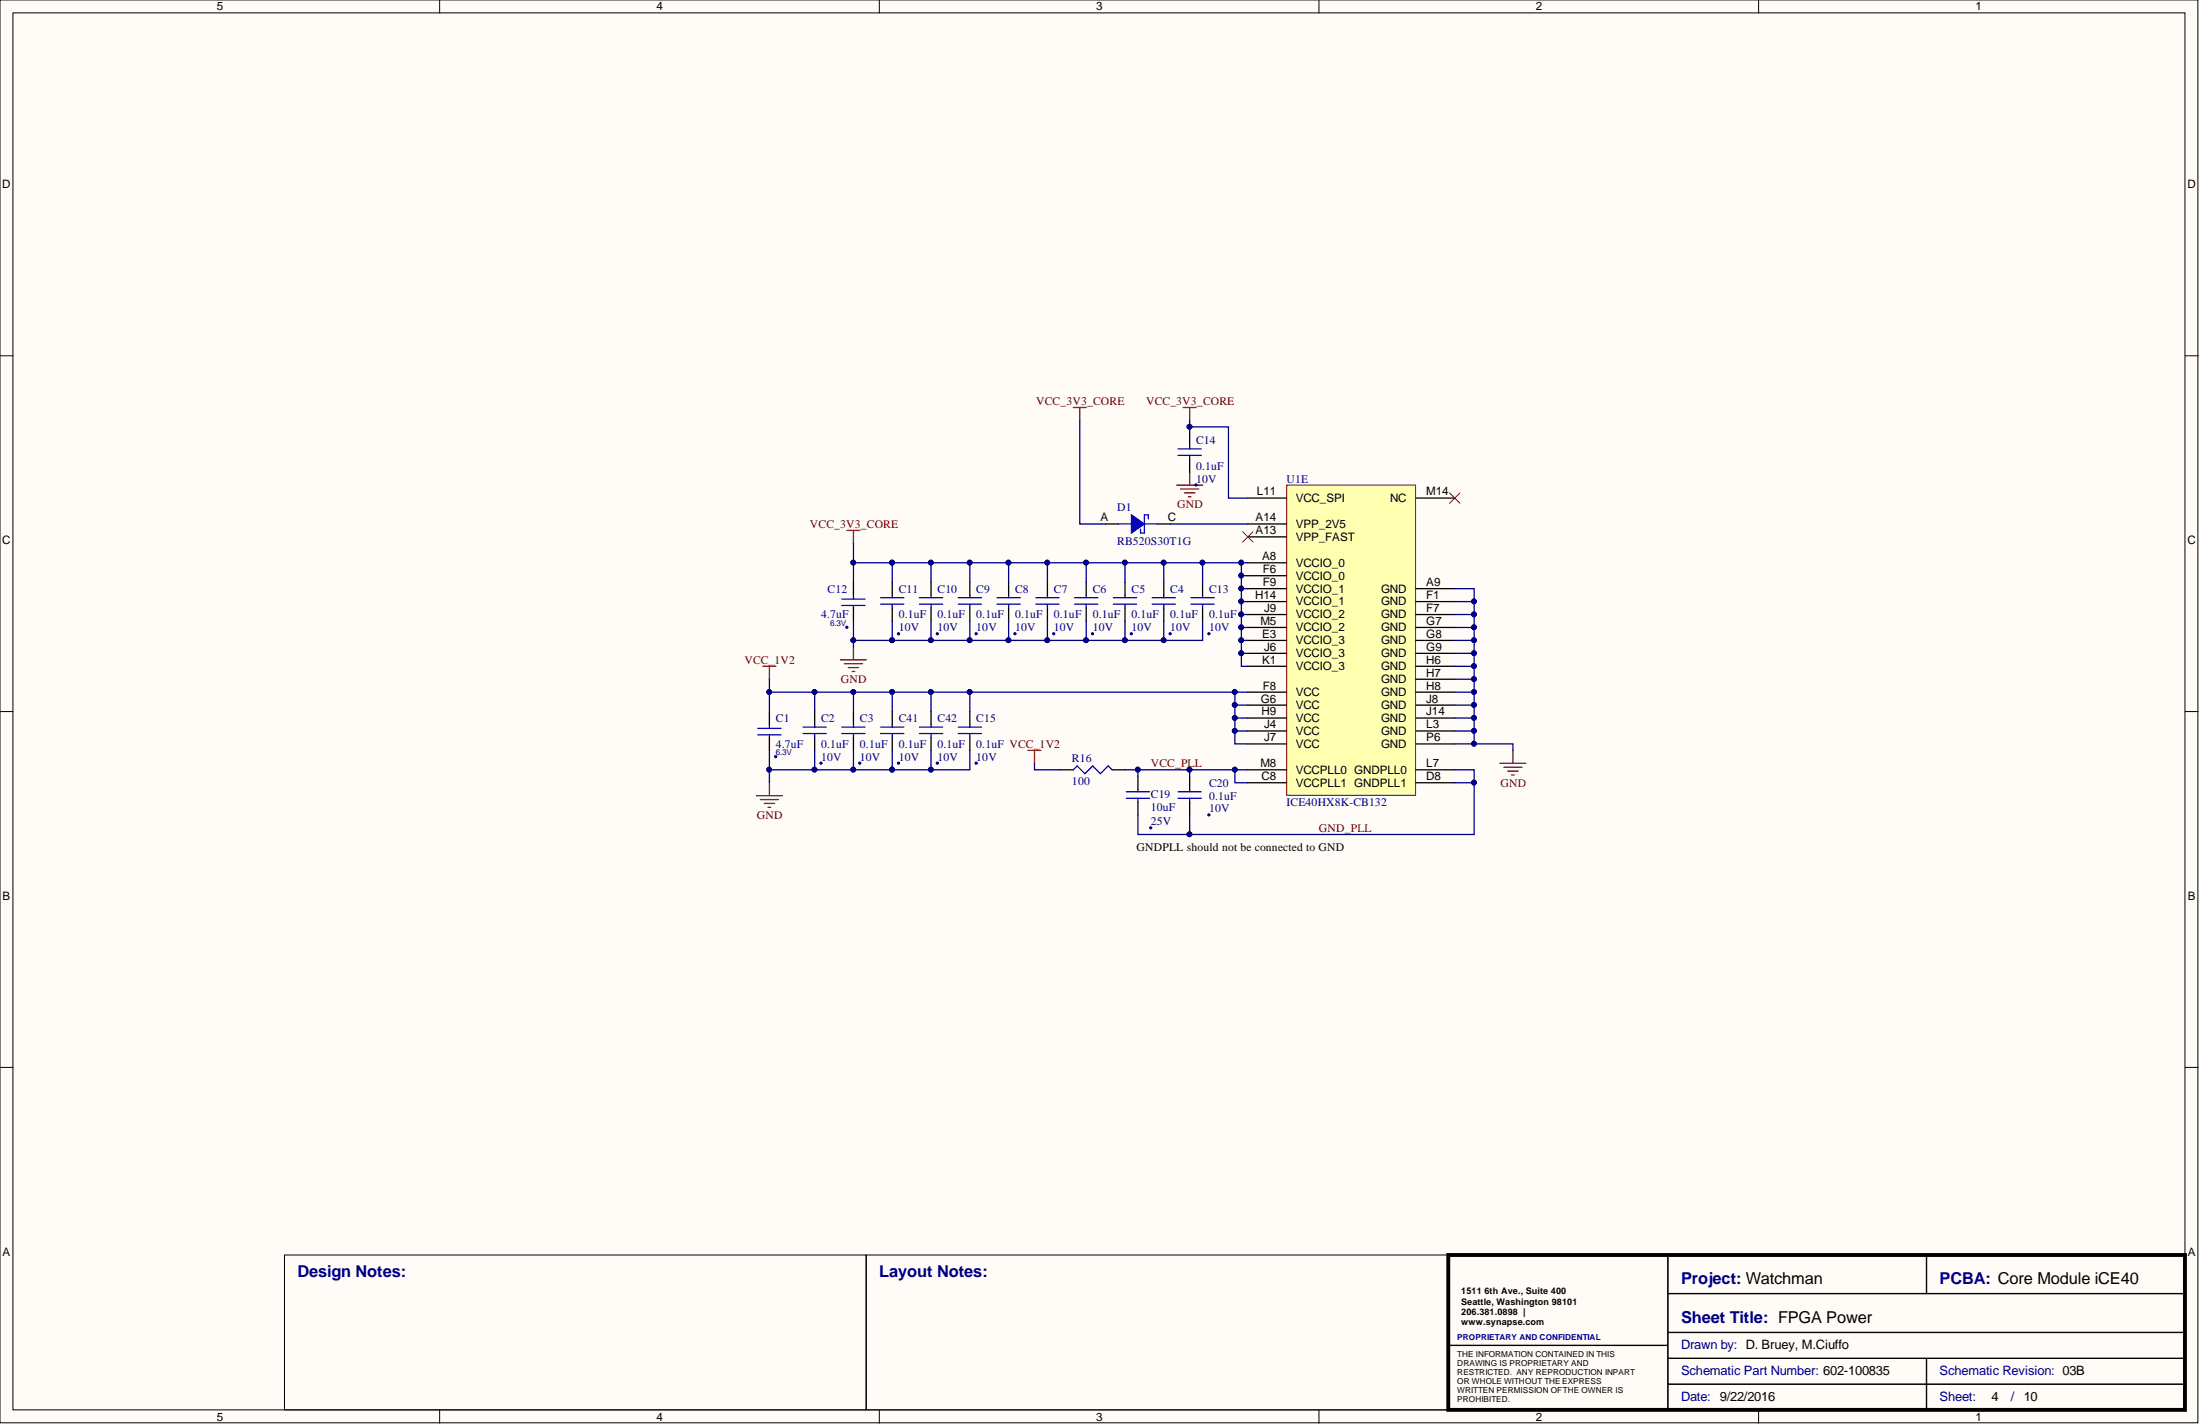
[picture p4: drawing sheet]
<svg xmlns="http://www.w3.org/2000/svg" width="431mm" height="279mm" viewBox="0 0 431 279" stroke-linecap="round" stroke-linejoin="round" font-family="sans-serif">
<g fill="#fffcf8" stroke="#000" stroke-width=".2">
<path d="M0 0h431v279h-431z"/>
<path d="M2.5 2.5h426v273.9h-426z"/>
</g>
<g fill="none" stroke="#000" stroke-width=".2">
<path d="M86.2 0v2.5M172.4 0v2.5M258.7 0v2.5M344.9 0v2.5M0 69.8h2.5M428.6 69.8h2.5M0 139.5h2.5M428.6 139.5h2.5M0 209.3h2.5M428.6 209.3h2.5M55.8 246.1h114v30.3h-114zM169.9 246.1h114v30.3h-114z"/>
<path d="M284 246.1h43.1v17.7h-43.1zM327.1 246.1h50.7v7.5h-50.7zM327.1 253.7h101.4v7.5h-101.4zM377.9 246.1h50.6v7.5h-50.6zM86.2 276.5v2.5M172.4 276.5v2.5M258.7 276.5v2.5M284 263.8h43.1v12.6h-43.1zM327.1 261.3h101.4v5h-101.4zM327.1 266.4h50.7v5h-50.7zM327.1 271.4h50.7v5h-50.7zM344.9 276.5v2.5"/>
<path d="M377.9 266.4h50.6v5h-50.6zM377.9 271.4h50.6v5h-50.6z"/>
</g>
<path d="M284 246.1h144.5v30.3h-144.5z" fill="none" stroke="#000" stroke-width=".76"/>
<g fill="none" stroke="#800000" stroke-width=".25">
<path d="M232 79.9h2.6M233.3 79.9v2.5M230.8 95.1h5M231.5 95.9h3.6M232.3 96.6h2M233.1 97.4h.5M233.3 92.6v2.5M166.1 104h2.5M167.4 104v2.5M149.6 130.6h2.6M150.9 130.6v2.6M164.8 129.4h5.1"/>
<path d="M165.6 130.1h3.5M166.4 130.9h2M167.1 131.7h.5M167.4 126.8v2.6M148.4 156h5M149.1 156.8h3.6M149.9 157.5h2M150.6 158.3h.5M150.9 153.5v2.5M201.6 147.1h2.5M202.9 147.1v2.6M294.2 149.7h5"/>
<path d="M294.9 150.4h3.6M295.7 151.2h2M296.5 151.9h.5M296.7 147.1v2.6"/>
</g>
<g fill="none" stroke="#00f" stroke-width=".25">
<path d="M165.1 117.4h4.6M165.1 118.7h4.6M167.4 116.7v.7M167.4 118.7v.5M148.6 142.8h4.6M148.6 144.1h4.6M150.9 142.1v.7M150.9 144.1v.5M210.5 150.9l.7-.7 1.6 1.5 1.5-1.5 1.5 1.5 1.5-1.5 .8 .7M220.9 156.5h4.5M220.9 155.2h4.5M223.2 154.7v.5"/>
<path d="M223.2 156.5v.8M231 156.5h4.6M231 155.2h4.6M233.3 154.7v.5M233.3 156.5v.8"/>
</g>
<path d="M167.4 114.1v2.6M167.4 119.2v2.6M150.9 139.5v2.6M150.9 144.6v2.5M207.9 150.9h2.6M218.1 150.9h2.5M223.2 152.2v2.5M223.2 157.3v2.5M233.3 152.2v2.5M233.3 157.3v2.5" fill="none" stroke="#000" stroke-width=".25"/>
<g fill="#000080" stroke="#000080" stroke-width=".2">
<circle cx="166.1" cy="123" r=".22"/>
<circle cx="152.1" cy="148.4" r=".22"/>
<circle cx="237.1" cy="159.8" r=".22"/>
<circle cx="225.7" cy="162.3" r=".22"/>
</g>
<path d="M284.3 96.6l2 2.1M286.3 96.6l-2 2.1M243.7 104.3l2 2M245.7 104.3l-2 2" fill="none" stroke="#f00" stroke-width=".2"/>
<path d="M252.3 95.1h25.3v60.8h-25.3z" fill="#ffffb0" stroke="#800000" stroke-width=".2"/>
<g fill="none" stroke="#000" stroke-width=".25">
<path d="M244.7 97.7h7.6M277.7 97.7h7.6M244.7 115.4h7.6M244.7 118h7.6M244.7 110.3h7.6M244.7 112.9h7.6M244.7 102.7h7.6M244.7 105.3h7.6M277.7 115.4h7.6M277.7 118h7.6M244.7 120.5h7.6M244.7 123h7.6"/>
<path d="M244.7 125.6h7.6M244.7 128.1h7.6M244.7 138.3h7.6M244.7 130.6h7.6M244.7 135.7h7.6M277.7 120.5h7.6M277.7 123h7.6M277.7 125.6h7.6M277.7 128.1h7.6M277.7 138.3h7.6M277.7 130.6h7.6M277.7 133.2h7.6"/>
<path d="M277.7 135.7h7.6M244.7 140.8h7.6M244.7 143.3h7.6M244.7 145.9h7.6M244.7 150.9h7.6M244.7 153.5h7.6M277.7 140.8h7.6M277.7 143.3h7.6M277.7 145.9h7.6M277.7 150.9h7.6M277.7 153.5h7.6"/>
</g>
<path d="M219.4 102.7h2.5M224.4 101v3.5M224.4 102.7h2.6" fill="none" stroke="#00f" stroke-width=".25"/>
<path d="M221.9 101l2.5 1.7-2.5 1.8z" fill="#00f"/>
<g fill="none" stroke="#00f" stroke-width=".25">
<path d="M231 89.3h4.6M231 88h4.6M233.3 87.5v.5M233.3 89.3v.7M172.7 118.5h4.6M172.7 117.2h4.6M175 116.7v.5M175 118.5v.7M180.3 118.5h4.6M180.3 117.2h4.6M182.6 116.7v.5M182.6 118.5v.7"/>
<path d="M187.9 118.5h4.6M187.9 117.2h4.6M190.2 116.7v.5M190.2 118.5v.7M195.5 118.5h4.6M195.5 117.2h4.6M197.8 116.7v.5M197.8 118.5v.7M203.1 118.5h4.6M203.1 117.2h4.6M205.4 116.7v.5M205.4 118.5v.7"/>
<path d="M210.7 118.5h4.6M210.7 117.2h4.6M213 116.7v.5M213 118.5v.7M218.3 118.5h4.6M218.3 117.2h4.6M220.6 116.7v.5M220.6 118.5v.7M221.9 101l2.5 1.7-2.5 1.8zM223.7 103.7v.8h.7M224.4 101h.8v.7M226 118.5h4.5"/>
<path d="M226 117.2h4.5M228.2 116.7v.5M228.2 118.5v.7M233.6 118.5h4.5M233.6 117.2h4.5M235.8 116.7v.5M235.8 118.5v.7M157.5 143.8h4.5M157.5 142.6h4.5M159.8 142.1v.5M159.8 143.8v.8M165.1 143.8h4.6"/>
<path d="M165.1 142.6h4.6M167.4 142.1v.5M167.4 143.8v.8M172.7 143.8h4.6M172.7 142.6h4.6M175 142.1v.5M175 143.8v.8M180.3 143.8h4.6M180.3 142.6h4.6M182.6 142.1v.5M182.6 143.8v.8M187.9 143.8h4.6"/>
<path d="M187.9 142.6h4.6M190.2 142.1v.5M190.2 143.8v.8"/>
</g>
<g fill="none" stroke="#000" stroke-width=".25">
<path d="M233.3 85v2.5M233.3 90v2.6M175 114.1v2.6M175 119.2v2.6M182.6 114.1v2.6M182.6 119.2v2.6M190.2 114.1v2.6M190.2 119.2v2.6M197.8 114.1v2.6M197.8 119.2v2.6M205.4 114.1v2.6M205.4 119.2v2.6"/>
<path d="M213 114.1v2.6M213 119.2v2.6M216.8 102.7h2.6M220.6 114.1v2.6M220.6 119.2v2.6M227 102.7h2.5M228.2 114.1v2.6M228.2 119.2v2.6M235.8 114.1v2.6M235.8 119.2v2.6M159.8 139.5v2.6M167.4 139.5v2.6"/>
<path d="M175 139.5v2.6M182.6 139.5v2.6M190.2 139.5v2.6M159.8 144.6v2.5M167.4 144.6v2.5M175 144.6v2.5M182.6 144.6v2.5M190.2 144.6v2.5"/>
</g>
<path d="M210.5 79.9h2.5M211.8 79.9v2.5" fill="none" stroke="#800000" stroke-width=".25"/>
<g fill="#000080" stroke="#000080" stroke-width=".2">
<circle cx="199" cy="124.3" r=".22"/>
<circle cx="206.6" cy="124.3" r=".22"/>
<circle cx="214.2" cy="124.3" r=".22"/>
<circle cx="221.9" cy="124.3" r=".22"/>
<circle cx="229.5" cy="124.3" r=".22"/>
<circle cx="237.1" cy="124.3" r=".22"/>
<circle cx="191.4" cy="124.3" r=".22"/>
<circle cx="183.8" cy="124.3" r=".22"/>
<circle cx="176.2" cy="124.3" r=".22"/>
<circle cx="183.8" cy="149.6" r=".22"/>
<circle cx="191.4" cy="149.6" r=".22"/>
<circle cx="176.2" cy="149.6" r=".22"/>
<circle cx="168.6" cy="149.6" r=".22"/>
<circle cx="161" cy="149.6" r=".22"/>
<circle cx="234.5" cy="95.1" r=".22"/>
<circle cx="197.8" cy="110.3" r=".47"/>
<circle cx="190.2" cy="110.3" r=".47"/>
<circle cx="205.4" cy="110.3" r=".47"/>
<circle cx="213" cy="110.3" r=".47"/>
<circle cx="220.6" cy="110.3" r=".47"/>
<circle cx="197.8" cy="125.5" r=".47"/>
<circle cx="205.4" cy="125.5" r=".47"/>
<circle cx="213" cy="125.5" r=".47"/>
<circle cx="167.3" cy="110.3" r=".47"/>
<circle cx="174.9" cy="110.3" r=".47"/>
<circle cx="228.2" cy="125.5" r=".47"/>
<circle cx="220.6" cy="125.5" r=".47"/>
<circle cx="174.9" cy="125.5" r=".47"/>
<circle cx="182.5" cy="125.5" r=".47"/>
<circle cx="182.5" cy="110.3" r=".47"/>
<circle cx="167.3" cy="125.5" r=".47"/>
<circle cx="228.2" cy="110.3" r=".47"/>
<circle cx="174.9" cy="150.9" r=".47"/>
<circle cx="182.5" cy="150.9" r=".47"/>
<circle cx="167.3" cy="150.9" r=".47"/>
<circle cx="167.3" cy="135.7" r=".47"/>
<circle cx="159.7" cy="150.9" r=".47"/>
<circle cx="159.7" cy="135.7" r=".47"/>
<circle cx="174.9" cy="135.7" r=".47"/>
<circle cx="182.5" cy="135.7" r=".47"/>
<circle cx="150.9" cy="135.7" r=".47"/>
<circle cx="150.9" cy="150.9" r=".47"/>
<circle cx="289.1" cy="117.9" r=".47"/>
<circle cx="289.1" cy="120.5" r=".47"/>
<circle cx="289.1" cy="123" r=".47"/>
<circle cx="289.1" cy="125.5" r=".47"/>
<circle cx="289.1" cy="128.1" r=".47"/>
<circle cx="289.1" cy="130.6" r=".47"/>
<circle cx="289.1" cy="133.1" r=".47"/>
<circle cx="289.1" cy="135.7" r=".47"/>
<circle cx="289.1" cy="138.2" r=".47"/>
<circle cx="289.1" cy="140.7" r=".47"/>
<circle cx="289.1" cy="143.3" r=".47"/>
<circle cx="289.1" cy="145.8" r=".47"/>
<circle cx="243.4" cy="110.3" r=".47"/>
<circle cx="243.4" cy="112.8" r=".47"/>
<circle cx="243.4" cy="115.4" r=".47"/>
<circle cx="243.4" cy="117.9" r=".47"/>
<circle cx="243.4" cy="120.5" r=".47"/>
<circle cx="243.4" cy="123" r=".47"/>
<circle cx="243.4" cy="125.5" r=".47"/>
<circle cx="243.4" cy="128.1" r=".47"/>
<circle cx="233.3" cy="83.7" r=".47"/>
<circle cx="190.2" cy="135.7" r=".47"/>
<circle cx="242.1" cy="135.7" r=".47"/>
<circle cx="242.1" cy="138.2" r=".47"/>
<circle cx="242.1" cy="140.7" r=".47"/>
<circle cx="242.1" cy="143.3" r=".47"/>
<circle cx="242.1" cy="150.9" r=".47"/>
<circle cx="289.1" cy="153.4" r=".47"/>
<circle cx="223.1" cy="150.9" r=".47"/>
<circle cx="233.3" cy="150.9" r=".47"/>
<circle cx="233.3" cy="163.6" r=".47"/>
<circle cx="190.2" cy="125.5" r=".47"/>
<circle cx="235.8" cy="110.3" r=".47"/>
</g>
<g fill="none" stroke="#000080" stroke-width=".25">
<path d="M211.8 82.4v20.3h5M233.3 83.7h7.6v14h3.8M233.3 82.4v2.6M167.4 106.5v3.8h7.6M167.4 110.3v3.8M175 110.3h15.2v3.8M175 110.3v3.8M182.6 110.3v3.8M190.2 110.3h7.6v3.8M197.8 110.3h7.6v3.8M205.4 110.3h7.6v3.8M213 110.3h7.6v3.8"/>
<path d="M220.6 110.3h15.2v3.8M228.2 110.3v3.8M229.5 102.7h15.2M235.8 110.3h8.9M243.5 110.3v2.6h1.2M243.5 112.9v2.5h1.2M243.5 115.4v2.6h1.2M243.5 118v2.5h1.2M285.3 115.4h3.8v30.5h7.6v1.2M285.3 118h3.8M150.9 133.2v2.5M159.8 135.7v3.8"/>
<path d="M167.4 121.8v3.8M167.4 135.7v3.8M175 139.5v-3.8h7.6v3.8M175 125.6h-7.6v1.2M175 135.7h-24.1v3.8M175 121.8v3.8M182.6 135.7h62.1M182.6 121.8v3.8M190.2 121.8v3.8h-15.2M190.2 135.7v3.8M197.8 121.8v3.8M205.4 121.8v3.8"/>
<path d="M213 121.8v3.8M220.6 121.8v3.8h-30.4M228.2 121.8v3.8h-7.6M235.8 121.8v3.8h-7.6M242.2 135.7v2.6h2.5M242.2 138.3v2.5h2.5M243.5 120.5v2.5h1.2M243.5 123v2.6h1.2M243.5 125.6v2.5h1.2M243.5 128.1v2.5h1.2M285.3 120.5h3.8M285.3 123h3.8"/>
<path d="M285.3 125.6h3.8M285.3 128.1h3.8M285.3 130.6h3.8M285.3 133.2h3.8M285.3 135.7h3.8M285.3 138.3h3.8M150.9 147.1v3.8h24.1M150.9 150.9v2.6M159.8 147.1v3.8M167.4 147.1v3.8M175 147.1v3.8M182.6 147.1v3.8h-7.6"/>
<path d="M190.2 147.1v3.8h-7.6M202.9 149.7v1.2h5M220.6 150.9h21.6M223.2 150.9v1.3M233.3 150.9v1.3M233.3 159.8v3.8M242.2 140.8v5.1h2.5M242.2 143.3h2.5M244.7 150.9h-2.5v2.6h2.5M285.3 150.9h3.8v2.6h-3.8M285.3 140.8h3.8M285.3 143.3h3.8"/>
<path d="M285.3 145.9h3.8M289.1 153.5v10.1h-65.9v-3.8"/>
</g>
<g font-size="3.2" fill="#000080">
<text x="58.3" y="250.5">Design Notes:</text>
<text x="172.4" y="250.5">Layout Notes:</text>
<text x="329.7" y="251.7">Project: Watchman</text>
<text x="380.4" y="251.7">PCBA: Core Module iCE40</text>
<text x="329.7" y="259.3">Sheet Title: FPGA Power</text>
</g>
<g font-size="2.5" fill="#000080">
<text x="329.7" y="264.6">Drawn by: D. Bruey, M.Ciuffo</text>
<text x="329.7" y="269.7">Schematic Part Number: 602-100835</text>
<text x="380.4" y="269.7">Schematic Revision: 03B</text>
<text x="329.7" y="274.7">Date: 9/22/2016</text>
<text x="380.4" y="274.7">Sheet:</text>
<text x="394.3" y="274.7">/ 10</text>
</g>
<text font-size="2.5" x="390.5" y="274.7">4</text>
<g font-size="2.3">
<text x="42.5" y="2">5</text>
<text x="128.7" y="2">4</text>
<text x="215" y="2">3</text>
<text x="301.2" y="2">2</text>
<text x="387.4" y="2">1</text>
<text x=".4" y="36.9">D</text>
<text x="429" y="36.9">D</text>
<text x="246.5" y="97.2">L11</text>
<text x="254.1" y="98.4">VCC_SPI</text>
<text x="272.6" y="98.4">NC</text>
<text x="279.7" y="97.2">M14</text>
<text x=".4" y="106.7">C</text>
<text x="215.8" y="102.2">A</text>
<text x="229" y="102.2">C</text>
<text x="246.2" y="102.2">A14</text>
<text x="246.2" y="104.8">A13</text>
<text x="254.1" y="103.5">VPP_2V5</text>
<text x="254.1" y="106">VPP_FAST</text>
<text x="429" y="106.7">C</text>
<text x="247.5" y="109.8">A8</text>
<text x="247.7" y="112.4">F6</text>
<text x="254.1" y="111.1">VCCIO_0</text>
<text x="254.1" y="113.6">VCCIO_0</text>
<text x="246.2" y="117.4">H14</text>
<text x="247.7" y="114.9">F9</text>
<text x="247.9" y="120">J9</text>
<text x="254.1" y="116.2">VCCIO_1</text>
<text x="254.1" y="118.7">VCCIO_1</text>
<text x="270.8" y="116.2">GND</text>
<text x="270.8" y="118.7">GND</text>
<text x="279.7" y="114.9">A9</text>
<text x="279.7" y="117.4">F1</text>
<text x="279.7" y="120">F7</text>
<text x="247.2" y="122.5">M5</text>
<text x="247.5" y="125.1">E3</text>
<text x="254.1" y="121.3">VCCIO_2</text>
<text x="254.1" y="123.8">VCCIO_2</text>
<text x="270.8" y="121.3">GND</text>
<text x="270.8" y="123.8">GND</text>
<text x="279.7" y="122.5">G7</text>
<text x="279.7" y="125.1">G8</text>
<text x="247.5" y="130.1">K1</text>
<text x="247.9" y="127.6">J6</text>
<text x="254.1" y="126.3">VCCIO_3</text>
<text x="254.1" y="128.9">VCCIO_3</text>
<text x="254.1" y="131.4">VCCIO_3</text>
<text x="270.8" y="126.3">GND</text>
<text x="270.8" y="128.9">GND</text>
<text x="270.8" y="131.4">GND</text>
<text x="279.7" y="127.6">G9</text>
<text x="279.7" y="130.1">H6</text>
<text x="247.3" y="137.7">G6</text>
<text x="247.7" y="135.2">F8</text>
<text x="254.1" y="136.5">VCC</text>
<text x="270.8" y="133.9">GND</text>
<text x="270.8" y="136.5">GND</text>
<text x="279.7" y="137.7">J8</text>
<text x="279.7" y="132.7">H7</text>
<text x="279.7" y="135.2">H8</text>
<text x="247.4" y="140.3">H9</text>
<text x="247.9" y="142.8">J4</text>
<text x="254.1" y="139">VCC</text>
<text x="254.1" y="141.5">VCC</text>
<text x="270.8" y="139">GND</text>
<text x="270.8" y="141.5">GND</text>
<text x="279.7" y="140.3">J14</text>
<text x="279.7" y="142.8">L3</text>
<text x="247.9" y="145.4">J7</text>
<text x="254.1" y="144.1">VCC</text>
<text x="254.1" y="146.6">VCC</text>
<text x="270.8" y="144.1">GND</text>
<text x="270.8" y="146.6">GND</text>
<text x="279.7" y="145.4">P6</text>
<text x="247.2" y="150.4">M8</text>
<text x="247.4" y="153">C8</text>
<text x="254.1" y="151.7">VCCPLL0 GNDPLL0</text>
<text x="254.1" y="154.2">VCCPLL1 GNDPLL1</text>
<text x="279.7" y="150.4">L7</text>
<text x="279.7" y="153">D8</text>
<text x="222.9" y="166.9">GNDPLL should not be connected to GND</text>
<text x=".5" y="176.5">B</text>
<text x="429.1" y="176.5">B</text>
<text x=".5" y="246.2">A</text>
<text x="429.1" y="246.2">A</text>
<text x="42.5" y="278.5">5</text>
<text x="128.7" y="278.5">4</text>
<text x="215" y="278.5">3</text>
<text x="301.2" y="278.5">2</text>
<text x="387.4" y="278.5">1</text>
</g>
<g font-size="2.3" fill="#800000">
<text x="203.2" y="79.4">VCC_3V3_CORE</text>
<text x="224.8" y="79.4">VCC_3V3_CORE</text>
<text x="230.9" y="99.7">GND</text>
<text x="158.8" y="103.5">VCC_3V3_CORE</text>
<text x="146" y="130.1">VCC_1V2</text>
<text x="164.9" y="133.9">GND</text>
<text x="225.7" y="150.4">VCC_PLL</text>
<text x="294.3" y="154.2">GND</text>
<text x="148.4" y="160.6">GND</text>
<text x="258.7" y="163.1">GND_PLL</text>
</g>
<g font-size="2.3" fill="#000080">
<text x="234.6" y="87">C14</text>
<text x="234.6" y="94.6">10V</text>
<text x="234.6" y="92.1">0.1uF</text>
<text x="252.3" y="94.6">U1E</text>
<text x="219.1" y="100.2">D1</text>
<text x="219.1" y="106.8">RB520S30T1G</text>
<text x="162.3" y="116.2">C12</text>
<text x="176.2" y="116.2">C11</text>
<text x="183.9" y="116.2">C10</text>
<text x="191.5" y="116.2">C9</text>
<text x="199.1" y="116.2">C8</text>
<text x="206.7" y="116.2">C7</text>
<text x="214.3" y="116.2">C6</text>
<text x="221.9" y="116.2">C5</text>
<text x="229.5" y="116.2">C4</text>
<text x="237.1" y="116.2">C13</text>
<text x="161" y="121.3">4.7uF</text>
<text x="176.2" y="123.8">10V</text>
<text x="176.2" y="121.3">0.1uF</text>
<text x="183.9" y="123.8">10V</text>
<text x="183.9" y="121.3">0.1uF</text>
<text x="191.5" y="123.8">10V</text>
<text x="191.5" y="121.3">0.1uF</text>
<text x="199.1" y="123.8">10V</text>
<text x="199.1" y="121.3">0.1uF</text>
<text x="206.7" y="123.8">10V</text>
<text x="206.7" y="121.3">0.1uF</text>
<text x="214.3" y="123.8">10V</text>
<text x="214.3" y="121.3">0.1uF</text>
<text x="221.9" y="123.8">10V</text>
<text x="221.9" y="121.3">0.1uF</text>
<text x="229.5" y="123.8">10V</text>
<text x="229.5" y="121.3">0.1uF</text>
<text x="237.1" y="123.8">10V</text>
<text x="237.1" y="121.3">0.1uF</text>
<text x="152.2" y="141.5">C1</text>
<text x="161" y="141.5">C2</text>
<text x="168.6" y="141.5">C3</text>
<text x="176.2" y="141.5">C41</text>
<text x="183.9" y="141.5">C42</text>
<text x="191.5" y="141.5">C15</text>
<text x="152.2" y="146.6">4.7uF</text>
<text x="161" y="149.2">10V</text>
<text x="161" y="146.6">0.1uF</text>
<text x="168.6" y="149.2">10V</text>
<text x="168.6" y="146.6">0.1uF</text>
<text x="176.2" y="149.2">10V</text>
<text x="176.2" y="146.6">0.1uF</text>
<text x="183.9" y="149.2">10V</text>
<text x="183.9" y="146.6">0.1uF</text>
<text x="191.5" y="149.2">10V</text>
<text x="191.5" y="146.6">0.1uF VCC_1V2</text>
<text x="210.2" y="149.4">R16</text>
<text x="210.2" y="154">100</text>
<text x="237.1" y="154.2">C20</text>
<text x="225.7" y="161.8">25V</text>
<text x="225.7" y="156.5">C19</text>
<text x="225.7" y="159.1">10uF</text>
<text x="237.1" y="159.3">10V</text>
<text x="237.1" y="156.8">0.1uF</text>
<text x="252.3" y="158">ICE40HX8K-CB132</text>
</g>
<g font-size="1.8">
<text x="286.6" y="253.8">1511</text>
<text x="286.6" y="255.8">Seattle, Washington 98101</text>
<text x="286.6" y="257.8">206.381.0898 |</text>
<text x="291.1" y="253.8">6th Ave., Suite 400</text>
<text x="286.6" y="259.9">www.synapse.com</text>
</g>
<g font-size="1.6" fill="#000080">
<text x="162.8" y="122.7">6.3V</text>
<text x="152.2" y="148.1">6.3V</text>
<text x="285.8" y="262.7">PROPRIETARY AND CONFIDENTIAL</text>
</g>
<g font-size="1.6">
<text x="285.8" y="266">THE INFORMATION CONTAINED IN THIS</text>
<text x="285.8" y="267.8">DRAWING IS PROPRIETARY AND</text>
<text x="285.8" y="269.6">RESTRICTED. ANY REPRODUCTION INPART</text>
<text x="285.8" y="271.4">OR WHOLE WITHOUT THE EXPRESS</text>
<text x="285.8" y="273.1">WRITTEN PERMISSION OFTHE OWNER IS</text>
<text x="285.8" y="274.9">PROHIBITED.</text>
</g>
</svg>
